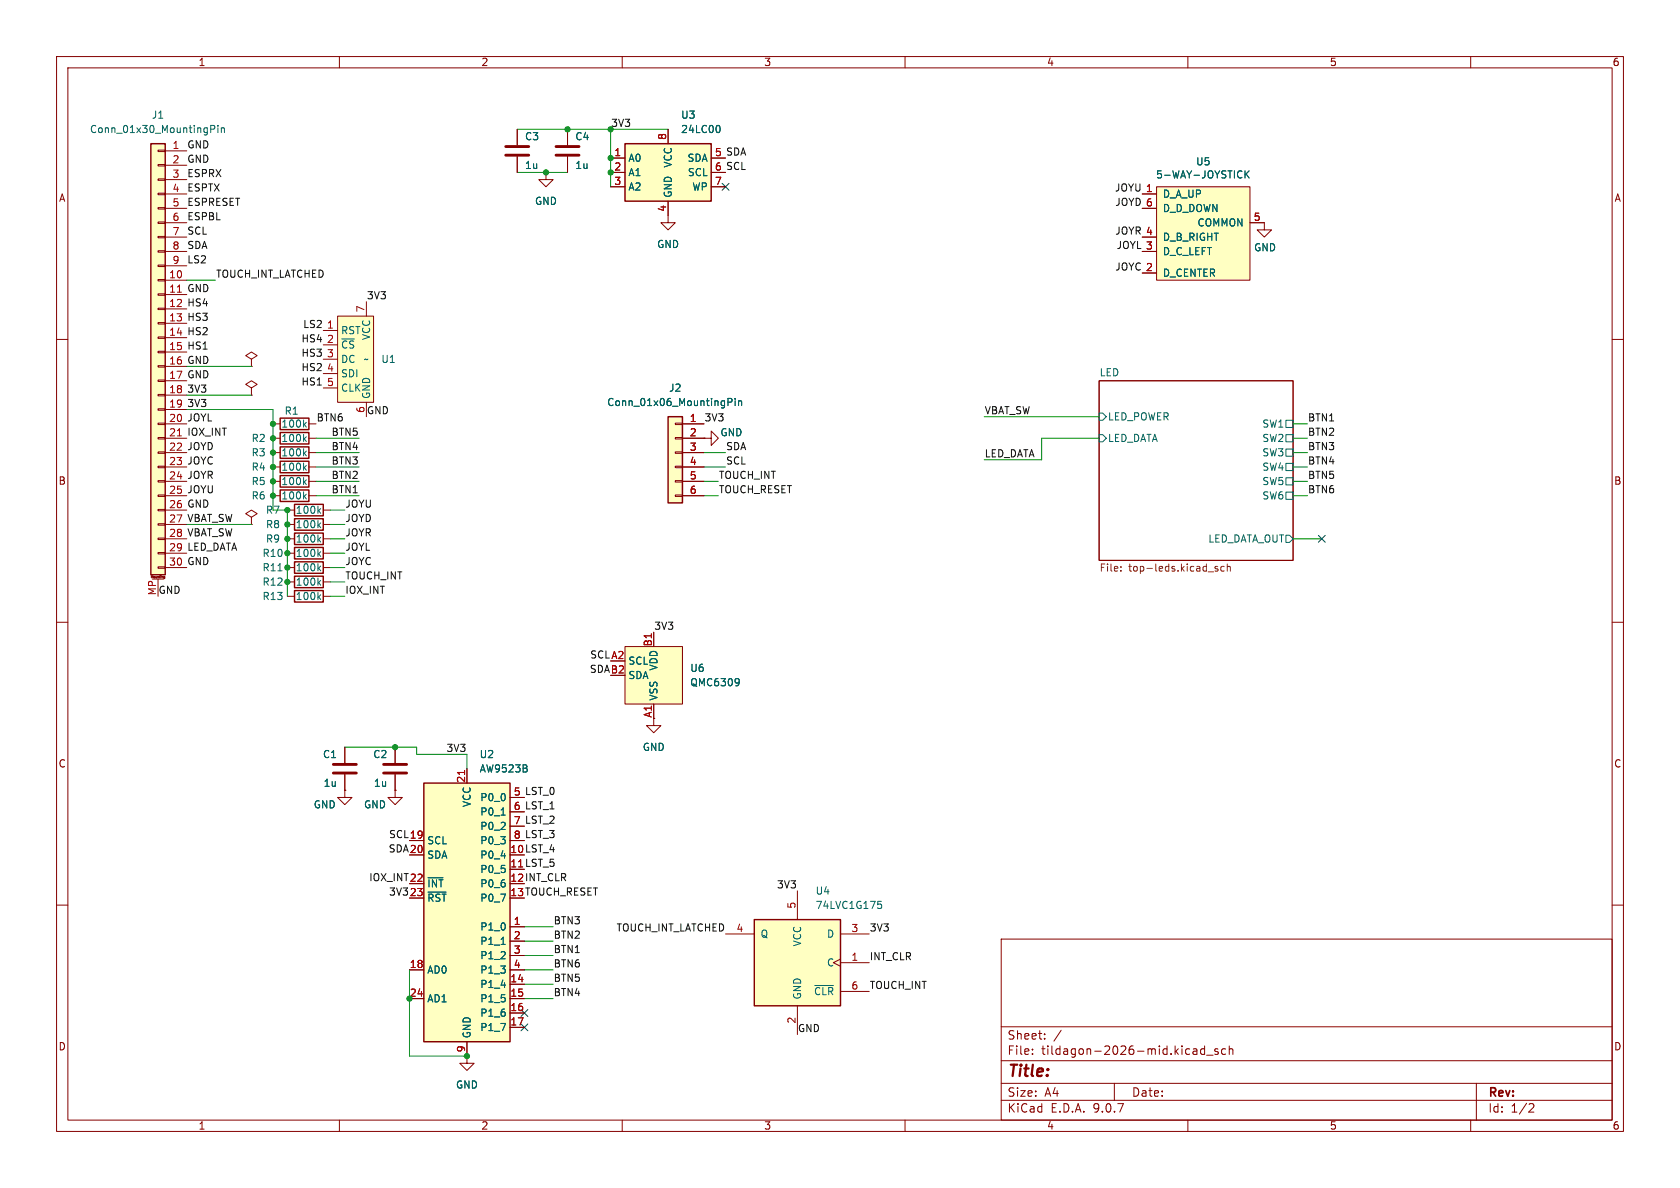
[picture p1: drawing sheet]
<svg xmlns="http://www.w3.org/2000/svg" width="297mm" height="210mm" viewBox="0 0 297 210" stroke-linecap="round" stroke-linejoin="round" font-family="sans-serif">
<g fill="none" stroke="#840000" stroke-width=".18">
<path d="M10 10h277v190h-277zM12 12h273v186h-273zM60 10v2M110 10v2M160 10v2M210 10v2M260 10v2M10 60h2M194.3 67.3h34.3v31.8h-34.3zM285 60h2M50.8 92.7h1.3M57.1 92.7h1.3"/>
<path d="M10 110h2M50.8 105.4h1.3M50.8 100.3h1.3M57.1 105.4h1.3M57.1 100.3h1.3M285 110h2M69.8 139.7v1.3h1.3l-1.3 1.2-1.2-1.2h1.2M69.8 139.7h.1M10 160h2M177 166h108v32h-108zM285 160h2M60 198v2"/>
<path d="M110 198v2M160 198v2M177 194.5h108M177 191.5h108M177 187.5h108M177 181.5h108M182.5 186.3v.1M182.5 185.5v.1M184.7 183.6v.1M184.7 182.8v.1M187.6 182.1l-1.3 2M197 191.5v3"/>
<path d="M210 198v2M211.1 185.4h.3l.2 .2v.8M211.6 186.3l-.5 .1M211.6 185.8h-.5M213 185.5l-.5-.1-.3 .3v.4l.2 .2h.6M213 184.9v1.5M213.3 186.5h1.2M215.3 185.5l-.3-.1-.3 .2 .1 .2 .5 .2v.3h-.6M216.7 185.5l-.5-.1-.2 .3v.4l.1 .2h.6M217.3 185.5l.2-.1 .4 .1 .1 .9M217.3 184.9v1.5M260 198v2"/>
<path d="M261 191.5v6.5M270.5 195.1l.5 .1 .2 .3-1 1.1h1"/>
</g>
<g fill="none" stroke="#006464" stroke-width=".18">
<path d="M194.3 73h.6l.7 .7-.7 .6h-.6zM194.3 76.8h.6l.7 .7-.7 .6h-.6zM227.3 74.3h1.3v1.3h-1.3zM227.3 76.8h1.3v1.3h-1.3zM227.3 79.4h1.3v1.2h-1.3zM56.3 92.8l.4 .5M56.7 92.4l-.5 .5M227.3 84.5h1.3v1.2h-1.3zM227.3 87h1.3v1.3h-1.3zM227.3 81.9h1.3v1.3h-1.3zM227.3 94.6h.7l.6 .7-.6 .6h-.7zM49.1 100.9h.8"/>
<path d="M56.3 105.5l.4 .5M56.3 100.4l.4 .5M56.7 105.1l-.5 .5M56.7 100.1l-.5 .4"/>
</g>
<path d="M217 99.7v1.3M198.2 100.8v.2M198.2 100.2v.1M215.3 100.2l-.3-.1-.2 .2 .1 .2 .4 .1v.3h-.5M216.4 100.2l-.3-.1-.3 .3 .1 .5h.5M217 100.2l.1-.1 .4 .1v.8" fill="none" stroke="#725600" stroke-width=".18"/>
<path d="M52.1 91.7h5v2h-5zM52.1 99.3h5v2h-5zM52.1 104.4h5v2h-5z" fill="none" stroke="#840000" stroke-width=".25"/>
<path d="M74.9 138.4h15.3v45.8h-15.3z" fill="#ffffc2"/>
<path d="M49.5 73.9h5.1v2h-5.1zM52.1 94.2h5v2.1h-5zM52.1 89.2h5v2h-5zM74.9 138.4h15.3v45.8h-15.3z" fill="none" stroke="#840000" stroke-width=".25"/>
<g fill="none" stroke="#840000" stroke-width=".18">
<path d="M118.1 38.1v1.3h1.3l-1.3 1.2-1.3-1.2h1.3M48.3 74.9h1.2M54.6 74.9h1.3M50.8 95.3h1.3M50.8 90.2h1.3M57.1 95.3h1.3M57.1 90.2h1.3M61 139.7v1.3h1.2l-1.2 1.2-1.3-1.2h1.3M61 139.7h.1M61 132.1v2.8M61 136.9v2.8M69.8 132.1v2.8"/>
<path d="M69.8 136.9v2.8M82.5 135.9v2.5M72.4 148.6h2.5M72.4 151.1h2.5M72.4 156.2h2.5M72.4 158.8h2.5M90.2 148.6h2.5M90.2 141h2.5M90.2 143.5h2.5M90.2 146.1h2.5M72.4 171.5h2.5M72.4 176.5h2.5"/>
<path d="M90.2 171.5h2.5M90.2 176.5h2.5M90.2 163.8h2.5M90.2 166.4h2.5M90.2 168.9h2.5M90.2 174h2.5M90.2 179.1h2.5M82.5 184.2v2.5M90.2 181.6h2.5"/>
</g>
<path d="M53.8 75l.4 .5M54.2 74.7l-.5 .4M56.3 95.3l.4 .5M56.3 90.3l.4 .4M56.7 95l-.5 .5M56.7 89.9l-.5 .5M75.7 155.2h2.6M75.7 157.7h3.2M88.6 144.1h.7M88.6 166.9h.7" fill="none" stroke="#006464" stroke-width=".18"/>
<path d="M82.1 136.2v.7" fill="none" stroke="#a90000" stroke-width=".18"/>
<path d="M58.9 135.1h4.1M58.9 136.7h4.1M67.8 135.1h4.1M67.8 136.7h4.1" fill="none" stroke="#840000" stroke-width=".51"/>
<path d="M26.7 25.4h2.5v76.2h-2.5z" fill="#ffffc2"/>
<path d="M26.7 25.4h2.5v76.2h-2.5z" fill="none" stroke="#840000" stroke-width=".25"/>
<g fill="none" stroke="#840000" stroke-width=".18">
<path d="M27.9 26.5h1.3v.3h-1.3zM27.9 29.1h1.3v.2h-1.3zM27.9 31.6h1.3v.3h-1.3zM27.9 34.2h1.3v.2h-1.3zM27.9 36.7h1.3v.3h-1.3zM27.9 39.2h1.3v.3h-1.3zM29.2 26.7h3.8M29.2 29.2h3.8M29.2 31.8h3.8M29.2 34.3h3.8M29.2 36.8h3.8M29.2 39.4h3.8"/>
<path d="M27.9 41.8h1.3v.2h-1.3zM27.9 44.3h1.3v.3h-1.3zM27.9 46.9h1.3v.2h-1.3zM27.9 49.4h1.3v.3h-1.3zM27.9 51.9h1.3v.3h-1.3zM27.9 54.5h1.3v.2h-1.3zM27.9 57h1.3v.3h-1.3zM27.9 59.6h1.3v.2h-1.3zM29.2 41.9h3.8M29.2 44.5h3.8M29.2 47h3.8M29.2 49.5h3.8"/>
<path d="M29.2 52.1h3.8M29.2 54.6h3.8M29.2 57.2h3.8M29.2 59.7h3.8M27.9 62.1h1.3v.3h-1.3zM27.9 64.6h1.3v.3h-1.3zM27.9 67.2h1.3v.2h-1.3zM27.9 69.7h1.3v.3h-1.3zM27.9 72.3h1.3v.2h-1.3zM27.9 74.8h1.3v.3h-1.3zM27.9 77.3h1.3v.3h-1.3zM27.9 79.9h1.3v.2h-1.3z"/>
<path d="M29.2 62.2h3.8M29.2 64.8h3.8M29.2 67.3h3.8M29.2 69.9h3.8M29.2 72.4h3.8M29.2 74.9h3.8M29.2 77.5h3.8M27.9 82.4h1.3v.3h-1.3zM27.9 85h1.3v.2h-1.3zM27.9 87.5h1.3v.3h-1.3zM27.9 90h1.3v.3h-1.3zM27.9 92.6h1.3v.2h-1.3z"/>
<path d="M27.9 95.1h1.3v.3h-1.3zM27.9 97.7h1.3v.2h-1.3zM29.2 80h3.8M29.2 82.6h3.8M29.2 85.1h3.8M29.2 87.6h3.8M29.2 90.2h3.8M29.2 92.7h3.8M29.2 95.3h3.8M29.2 97.8h3.8M26.8 102.1v-.3l.1 .2 .1-.2v.3M26.9 102.4h2.1"/>
<path d="M27.9 100.2h1.3v.3h-1.3zM27.9 102.4v3M28.2 101.8v.3M28.4 101.8h.1M28.5 101.8h-.1M28.9 102.1h.1M29 102.1h.1M29.1 101.9v.3l-.1 .1M29.1 101.9h-.1l-.1 .2M29.2 100.3h3.8"/>
</g>
<path d="M31.4 51.7h.7M31.4 77.1h.7" fill="none" stroke="#a90000" stroke-width=".18"/>
<path d="M37.3 22.8h.6l.1-.2-.1-.3-.6-.1v1.2M38.5 22.2v.1M38.5 22.6v.8M39.1 22.6v.8M39.1 22.7l.2-.1 .3 .1 .1 .7" fill="none" stroke="#006464" stroke-width=".18"/>
<path d="M133.3 162.6h15.3v15.2h-15.3z" fill="#ffffc2"/>
<path d="M133.3 162.6h15.3v15.2h-15.3z" fill="none" stroke="#840000" stroke-width=".25"/>
<path d="M141 157.5v5.1M128.3 165.1h5M141 177.8v5.1M148.6 169.5l-1.3 .7 1.3 .6M148.6 165.1h5.1M148.6 170.2h5.1M148.6 175.3h5.1" fill="none" stroke="#840000" stroke-width=".18"/>
<path d="M155.2 159.3h.6M155.3 159.8h.3l.3 .3-.1 .4-.5 .1M144 174.2h3.3" fill="none" stroke="#006464" stroke-width=".18"/>
<path d="M59.7 55.9h6.3v15.2h-6.3z" fill="#ffffc2"/>
<path d="M57.1 58.4h2.6M59.7 55.9h6.3v15.2h-6.3zM64.8 53.3v2.6M57.1 61h2.6M57.1 63.5h2.6M57.1 66h2.6M57.1 68.6h2.6M64.8 71.1v2.6" fill="none" stroke="#840000" stroke-width=".18"/>
<path d="M110.5 114.3h10.1v10.2h-10.1z" fill="#ffffc2"/>
<path d="M44.4 91.4l1.1-.6-1.1-.6-1 .6 1 .6v1.3M44.4 92.7h.1M110.5 114.3h10.1v10.2h-10.1zM115.6 111.8v2.5M115.6 124.5v3.8h1.2l-1.2 1.2-1.3-1.2h1.3" fill="none" stroke="#840000" stroke-width=".18"/>
<path d="M130.4 120l.2 .1a1.07 1.07 0 0 1-.1 1M130.7 120.5l-.3 .2" fill="none" stroke="#006464" stroke-width=".18"/>
<path d="M204.5 33h16.5v16.5h-16.5z" fill="#ffffc2"/>
<g fill="none" stroke="#840000" stroke-width=".18">
<path d="M91.4 22.9v2.8M91.4 27.7v2.8M96.5 30.5v1.3h1.3l-1.3 1.2-1.3-1.2h1.3M201.9 34.3h2.6M201.9 36.8h2.6M204.5 33h16.5v16.5h-16.5zM221 39.4h2.5v1.2h1.3l-1.3 1.3-1.3-1.3h1.3M201.9 41.9h2.6M201.9 44.5h2.6M201.9 48.3h2.6M44.4 68.6l1.1-.7-1.1-.6-1 .6 1 .7v1.3M44.4 69.9h.1"/>
<path d="M44.4 63.5l1.1-.6-1.1-.7-1 .7 1 .6v1.3M44.4 64.8h.1M124.5 77.5h1.2v-1.3l1.3 1.3-1.3 1.2v-1.2M124.5 77.5h.1M50.8 102.9h1.3M57.1 102.9h1.3M82.5 186.7v1.3h1.3l-1.3 1.2-1.2-1.2h1.2M82.5 186.7h.1"/>
</g>
<path d="M220.1 30.2v1.3M220.3 30.7l.5 .8M220.8 30.2l-.7 .7M56.3 103l.4 .4M56.7 102.6l-.5 .5" fill="none" stroke="#006464" stroke-width=".18"/>
<path d="M52.1 101.9h5v2h-5z" fill="none" stroke="#840000" stroke-width=".25"/>
<path d="M89.4 25.9h4.1M89.4 27.4h4.1" fill="none" stroke="#840000" stroke-width=".51"/>
<path d="M110.5 25.4h15.2v10.2h-15.2z" fill="#ffffc2"/>
<path d="M110.5 25.4h15.2v10.2h-15.2zM49.5 76.5h5.1v2h-5.1zM49.5 79h5.1v2h-5.1zM49.5 86.6h5.1v2h-5.1zM49.5 84.1h5.1v2h-5.1zM52.1 96.8h5v2h-5z" fill="none" stroke="#840000" stroke-width=".25"/>
<g fill="none" stroke="#840000" stroke-width=".18">
<path d="M100.3 22.9v2.8M100.3 27.7v2.8M107.9 27.9h2.6M107.9 30.5h2.6M107.9 33h2.6M118.1 22.9v2.5M118.1 35.6v2.5M125.7 27.9h2.6M125.7 30.5h2.6M125.7 33h2.6M48.3 77.5h1.2M54.6 77.5h1.3"/>
<path d="M48.3 87.6h1.2M48.3 80h1.2M48.3 85.1h1.2M50.8 97.8h1.3M54.6 87.6h1.3M54.6 80h1.3M54.6 85.1h1.3M57.1 97.8h1.3"/>
</g>
<path d="M127 22.2a.79 .79 0 0 1 0 1.2M53.8 77.6l.4 .4M54.2 77.2l-.5 .5M54.2 79.7l-.5 .5M53.8 87.7l.4 .5M53.8 80.1l.4 .5M53.8 85.2l.4 .5M54.2 87.4l-.5 .4M54.2 84.8l-.5 .5M56.3 97.9l.4 .5M56.7 97.5l-.5 .5" fill="none" stroke="#006464" stroke-width=".18"/>
<path d="M98.3 25.9h4.1M98.3 27.4h4.1" fill="none" stroke="#840000" stroke-width=".51"/>
<path d="M118.1 73.7h2.5v15.2h-2.5z" fill="#ffffc2"/>
<path d="M118.1 73.7h2.5v15.2h-2.5zM49.5 81.5h5.1v2.1h-5.1z" fill="none" stroke="#840000" stroke-width=".25"/>
<g fill="none" stroke="#840000" stroke-width=".18">
<path d="M91.4 22.9v2.8M91.4 27.7v2.8M100.3 22.9v2.8M100.3 27.7v2.8M107.9 27.9h2.6M107.9 30.5h2.6M107.9 33h2.6M118.1 22.9v2.5M118.1 35.6v2.5M125.7 27.9h2.6M125.7 30.5h2.6M125.7 33h2.6"/>
<path d="M201.9 34.3h2.6M201.9 36.8h2.6M221 39.4h2.5M201.9 41.9h2.6M201.9 44.5h2.6M201.9 48.3h2.6M119.4 74.8h1.2v.3h-1.2zM119.4 77.3h1.2v.3h-1.2zM119.4 79.9h1.2v.2h-1.2zM120.6 74.9h3.9M120.6 77.5h3.9M124.5 77.5h.1"/>
<path d="M48.3 82.6h1.2M54.6 82.6h1.3M119.4 82.4h1.2v.3h-1.2zM119.4 85h1.2v.2h-1.2zM119.4 87.5h1.2v.3h-1.2zM120.6 80h3.9M120.6 82.6h3.9M120.6 85.1h3.9M120.6 87.6h3.9M115.6 111.8v2.5M61 139.7h.1M61 132.1v2.8"/>
<path d="M61 136.9v2.8M69.8 139.7h.1M69.8 132.1v2.8M69.8 136.9v2.8M82.5 135.9v2.5M115.6 124.5v2.5M72.4 148.6h2.5M72.4 151.1h2.5M72.4 156.2h2.5M72.4 158.8h2.5M90.2 148.6h2.5M90.2 141h2.5"/>
<path d="M90.2 143.5h2.5M90.2 146.1h2.5M72.4 171.5h2.5M72.4 176.5h2.5M90.2 171.5h2.5M90.2 176.5h2.5M90.2 163.8h2.5M90.2 166.4h2.5M90.2 168.9h2.5M90.2 174h2.5M90.2 179.1h2.5M82.5 186.7h.1"/>
<path d="M82.5 184.2v2.5M90.2 181.6h2.5"/>
</g>
<g fill="none" stroke="#006464" stroke-width=".18">
<path d="M127 22.2a.79 .79 0 0 1 0 1.2M220.1 30.2v1.3M220.3 30.7l.5 .8M220.8 30.2l-.7 .7M128.7 71.1l.6-.1 .1-.1v-.3l-.7-.2v1.3M130 70.4v.2M130 70.9v.8M130.6 70.9v.8M130.6 71l.1-.1h.4v.8M53.8 82.6l.4 .5M54.2 82.3l-.5 .5M130.4 120l.2 .1a1.07 1.07 0 0 1-.1 1"/>
<path d="M130.7 120.5l-.3 .2M75.7 155.2h2.6M75.7 157.7h3.2M88.6 144.1h.7M88.6 166.9h.7"/>
</g>
<g fill="none" stroke="#009600" stroke-width=".18">
<path d="M91.4 30.5h8.9M91.4 22.9h26.7M107.9 22.9v10.1M33 49.5h5.1M33 72.4h15.3v17.8h2.5v15.2M33 64.8h11.4M33 69.9h11.4M55.9 77.5h7.6M174 73.7h20.3M194.3 77.5h-10.2v3.8h-10.1M228.6 77.5h2.5M228.6 74.9h2.5"/>
<path d="M33 92.7h11.4M55.9 80h7.6M55.9 87.6h7.6M55.9 85.1h7.6M55.9 82.6h7.6M58.4 90.2h2.6M58.4 97.8h2.6M58.4 92.7h2.6M58.4 95.3h2.6M124.5 80h3.8M124.5 87.6h2.5M124.5 85.1h2.5"/>
<path d="M124.5 82.6h3.8M228.6 95.3h5.1M228.6 80h2.5M228.6 87.6h2.5M228.6 85.1h2.5M228.6 82.6h2.5M58.4 105.4h2.6M58.4 102.9h2.6M58.4 100.3h2.6M61 132.1h12.7v1.3h8.8v2.5M72.4 171.5v15.2h10.1M92.7 171.5h5.1"/>
<path d="M92.7 174h5.1M92.7 163.8h5.1M92.7 168.9h5.1M92.7 166.4h5.1M92.7 176.5h5.1"/>
</g>
<path d="M127.7 32.4l1.2 1.2M128.9 32.4l-1.2 1.2M233.1 94.6l1.2 1.3M234.3 94.6l-1.2 1.3M92.1 178.5l1.2 1.2M93.3 178.5l-1.2 1.2M92.1 181l1.2 1.2M93.3 181l-1.2 1.2" fill="none" stroke="#000084" stroke-width=".18"/>
<path d="M82.1 136.2v.7" fill="none" stroke="#a90000" stroke-width=".18"/>
<g fill="#009600" stroke="#009600" stroke-width=".18">
<circle cx="72.4" cy="176.5" r=".46"/>
<circle cx="50.8" cy="100.3" r=".46"/>
<circle cx="50.8" cy="97.8" r=".46"/>
<circle cx="50.8" cy="102.9" r=".46"/>
<circle cx="69.8" cy="132.1" r=".46"/>
<circle cx="82.5" cy="186.7" r=".46"/>
<circle cx="48.3" cy="77.5" r=".46"/>
<circle cx="48.3" cy="74.9" r=".46"/>
<circle cx="48.3" cy="80" r=".46"/>
<circle cx="48.3" cy="82.6" r=".46"/>
<circle cx="50.8" cy="92.7" r=".46"/>
<circle cx="50.8" cy="95.3" r=".46"/>
<circle cx="50.8" cy="90.2" r=".46"/>
<circle cx="48.3" cy="85.1" r=".46"/>
<circle cx="48.3" cy="87.6" r=".46"/>
<circle cx="107.9" cy="22.9" r=".46"/>
<circle cx="100.3" cy="22.9" r=".46"/>
<circle cx="107.9" cy="27.9" r=".46"/>
<circle cx="107.9" cy="30.5" r=".46"/>
<circle cx="96.5" cy="30.5" r=".46"/>
</g>
<text font-size="2.8" fill="#840000" x="178" y="190.9">Title:</text>
<g font-size="2.1" fill="#840000">
<text x="178" y="184">Sheet:</text>
<text x="178" y="186.7">File:</text>
<text x="184.1" y="186.7">tildagon-2026-mid.kicad_sch</text>
<text x="178" y="196.9">KiCad</text>
<text x="178" y="194.1">Size:</text>
<text x="184.7" y="194.1">A4</text>
<text x="185.7" y="196.9">E.D.A.</text>
<text x="193.3" y="196.9">9.0.7</text>
<text x="200" y="194.1">Date:</text>
<text x="263" y="194.3">Rev:</text>
<text x="263" y="196.9">Id:</text>
<text x="267.1" y="196.9">1/2</text>
</g>
<g font-size="1.8" fill="#840000">
<text x="35" y="11.9">1</text>
<text x="85" y="11.9">2</text>
<text x="135" y="11.9">3</text>
<text x="185" y="11.9">4</text>
<text x="235" y="11.9">5</text>
<text x="285" y="11.9">6</text>
<text x="10.3" y="35.9">A</text>
<text x="285.3" y="35.9">A</text>
<text x="10.3" y="85.9">B</text>
<text x="285.3" y="85.9">B</text>
<text x="10.3" y="135.9">C</text>
<text x="285.3" y="135.9">C</text>
<text x="90.1" y="150.9">10 LST_4</text>
<text x="90.1" y="156">12 INT_CLR</text>
<text x="90.1" y="158.5">13 TOUCH_RESET</text>
<text x="10.3" y="185.9">D</text>
<text x="285.3" y="185.9">D</text>
<text x="35" y="199.9">1</text>
<text x="85" y="199.9">2</text>
<text x="135" y="199.9">3</text>
<text x="185" y="199.9">4</text>
<text x="235" y="199.9">5</text>
<text x="285" y="199.9">6</text>
</g>
<g font-size="1.8" fill="#006464">
<text x="15.8" y="23.7">Conn_01x30_MountingPin</text>
<text x="26.7" y="21.2">J1</text>
<text x="120.3" y="23.7">24LC00</text>
<text x="120.3" y="21.2">U3</text>
<text x="92.7" y="25">C3</text>
<text x="101.6" y="25">C4</text>
<text x="111" y="28.8">A0</text>
<text x="119" y="29.7" transform="rotate(-90 119 29.7)">VCC</text>
<text x="121.5" y="28.8">SDA</text>
<text x="211.4" y="29.4">U5</text>
<text x="92.7" y="30.1">1u</text>
<text x="101.6" y="30.1">1u</text>
<text x="111" y="31.3">A1</text>
<text x="111" y="33.9">A2</text>
<text x="119" y="35.1" transform="rotate(-90 119 35.1)">GND</text>
<text x="121.5" y="31.3">SCL</text>
<text x="122.3" y="33.9">WP</text>
<text x="204.3" y="31.8">5-WAY-JOYSTICK</text>
<text x="205.5" y="35.2">D_A_UP</text>
<text x="94.5" y="36.4">GND</text>
<text x="205.5" y="37.7">D_D_DOWN</text>
<text x="211.6" y="40.2">COMMON</text>
<text x="116.1" y="44">GND</text>
<text x="205.5" y="42.8">D_B_RIGHT</text>
<text x="205.5" y="45.3">D_C_LEFT</text>
<text x="221.6" y="44.6">GND</text>
<text x="205.5" y="49.1">D_CENTER</text>
<text x="60.2" y="59.3">RST</text>
<text x="60.2" y="61.8">~{CS}</text>
<text x="60.2" y="64.4">DC</text>
<text x="64.2" y="64.4">~</text>
<text x="65.6" y="60.2" transform="rotate(-90 65.6 60.2)">VCC</text>
<text x="67.3" y="64.4">U1</text>
<text x="60.2" y="66.9">SDI</text>
<text x="60.2" y="69.4">CLK</text>
<text x="65.6" y="70.6" transform="rotate(-90 65.6 70.6)">GND</text>
<text x="107.2" y="72">Conn_01x06_MountingPin</text>
<text x="118.2" y="69.4">J2</text>
<text x="194.3" y="66.6">LED</text>
<text x="49.6" y="75.8">100k</text>
<text x="50.2" y="73.5">R1</text>
<text x="127.3" y="77.3">GND</text>
<text x="195.8" y="74.5">LED_POWER</text>
<text x="223.1" y="75.8">SW1</text>
<text x="44.4" y="78.3">R2</text>
<text x="44.4" y="80.9">R3</text>
<text x="44.4" y="83.4">R4</text>
<text x="49.6" y="78.3">100k</text>
<text x="49.6" y="80.9">100k</text>
<text x="49.6" y="83.4">100k</text>
<text x="195.8" y="78.3">LED_DATA</text>
<text x="223.1" y="78.3">SW2</text>
<text x="223.1" y="80.9">SW3</text>
<text x="223.1" y="83.4">SW4</text>
<text x="44.4" y="88.5">R6</text>
<text x="44.4" y="86">R5</text>
<text x="49.6" y="88.5">100k</text>
<text x="49.6" y="86">100k</text>
<text x="223.1" y="86">SW5</text>
<text x="223.1" y="88.5">SW6</text>
<text x="46.9" y="93.6">R8</text>
<text x="46.9" y="91">R7</text>
<text x="52.2" y="93.6">100k</text>
<text x="52.2" y="91">100k</text>
<text x="46.3" y="101.2">R11</text>
<text x="46.3" y="98.7">R10</text>
<text x="46.9" y="96.1">R9</text>
<text x="52.2" y="101.2">100k</text>
<text x="52.2" y="96.1">100k</text>
<text x="52.2" y="98.7">100k</text>
<text x="213.5" y="96.1">LED_DATA_OUT</text>
<text x="46.3" y="106.3">R13</text>
<text x="46.3" y="103.7">R12</text>
<text x="52.2" y="106.3">100k</text>
<text x="52.2" y="103.7">100k</text>
<text x="111" y="117.7">SCL</text>
<text x="116.4" y="118.6" transform="rotate(-90 116.4 118.6)">VDD</text>
<text x="121.9" y="119">U6</text>
<text x="111" y="120.2">SDA</text>
<text x="116.4" y="124" transform="rotate(-90 116.4 124)">VSS</text>
<text x="121.9" y="121.5">QMC6309</text>
<text x="57" y="134.2">C1</text>
<text x="65.9" y="134.2">C2</text>
<text x="84.7" y="134.2">U2</text>
<text x="84.7" y="136.8">AW9523B</text>
<text x="113.5" y="132.9">GND</text>
<text x="55.4" y="143.1">GND</text>
<text x="57.1" y="139.3">1u</text>
<text x="64.3" y="143.1">GND</text>
<text x="66" y="139.3">1u</text>
<text x="83.4" y="142.8" transform="rotate(-90 83.4 142.8)">VCC</text>
<text x="84.8" y="141.8">P0_0</text>
<text x="75.4" y="149.5">SCL</text>
<text x="84.8" y="144.4">P0_1</text>
<text x="84.8" y="146.9">P0_2</text>
<text x="84.8" y="149.5">P0_3</text>
<text x="75.4" y="152">SDA</text>
<text x="84.8" y="152">P0_4</text>
<text x="84.8" y="154.5">P0_5</text>
<text x="75.4" y="157.1">~{INT}</text>
<text x="75.4" y="159.6">~{RST}</text>
<text x="84.8" y="157.1">P0_6</text>
<text x="84.8" y="159.6">P0_7</text>
<text x="144.1" y="160.9">74LVC1G175</text>
<text x="144.1" y="158.3">U4</text>
<text x="84.8" y="164.7">P1_0</text>
<text x="84.8" y="167.2">P1_1</text>
<text x="134.4" y="166">Q</text>
<text x="141.8" y="167.4" transform="rotate(-90 141.8 167.4)">VCC</text>
<text x="146.1" y="166">D</text>
<text x="75.4" y="172.3">AD0</text>
<text x="84.8" y="169.8">P1_2</text>
<text x="84.8" y="172.3">P1_3</text>
<text x="146.1" y="171">C</text>
<text x="75.4" y="177.4">AD1</text>
<text x="84.8" y="174.9">P1_4</text>
<text x="84.8" y="177.4">P1_5</text>
<text x="84.8" y="179.9">P1_6</text>
<text x="141.8" y="176.8" transform="rotate(-90 141.8 176.8)">GND</text>
<text x="143.8" y="176.1">~{CLR}</text>
<text x="83.4" y="183.6" transform="rotate(-90 83.4 183.6)">GND</text>
<text x="84.8" y="182.5">P1_7</text>
<text x="80.5" y="192.6">GND</text>
</g>
<g font-size="1.8" fill="#0f0f0f">
<text x="107.9" y="22.5">3V3</text>
<text x="33" y="28.9">GND</text>
<text x="33" y="26.3">GND</text>
<text x="126.3" y="27.7">5 SDA</text>
<text x="33" y="31.4">ESPRX</text>
<text x="33" y="33.9">ESPTX</text>
<text x="126.3" y="30.2">6 SCL</text>
<text x="197" y="33.9">JOYU 1</text>
<text x="33" y="36.5">ESPRESET</text>
<text x="33" y="39">ESPBL</text>
<text x="33" y="41.6">SCL</text>
<text x="197.1" y="41.6">JOYR 4</text>
<text x="197.1" y="36.5">JOYD 6</text>
<text x="33" y="44.1">SDA</text>
<text x="33" y="46.6">LS2</text>
<text x="197.1" y="47.9">JOYC 2</text>
<text x="197.3" y="44.1">JOYL 3</text>
<text x="33" y="51.7">GND</text>
<text x="38.1" y="49.2">TOUCH_INT_LATCHED</text>
<text x="64.8" y="53">3V3</text>
<text x="33" y="54.3">HS4</text>
<text x="33" y="56.8">HS3</text>
<text x="33" y="59.3">HS2</text>
<text x="53.5" y="58.1">LS2</text>
<text x="33" y="61.9">HS1</text>
<text x="33" y="64.4">GND</text>
<text x="53.2" y="65.7">HS2</text>
<text x="53.2" y="63.2">HS3</text>
<text x="53.2" y="60.6">HS4</text>
<text x="33" y="69.5">3V3</text>
<text x="33" y="67">GND</text>
<text x="53.2" y="68.2">HS1</text>
<text x="33" y="77.1">IOX_INT</text>
<text x="33" y="74.6">JOYL</text>
<text x="33" y="72">3V3</text>
<text x="55.9" y="74.6">BTN6</text>
<text x="58.5" y="77.1">BTN5</text>
<text x="64.5" y="73.1" transform="rotate(-90 64.5 73.1)">6</text>
<text x="64.8" y="73.3">GND</text>
<text x="124.5" y="74.6">3V3</text>
<text x="174" y="73.3">VBAT_SW</text>
<text x="231.1" y="74.6">BTN1</text>
<text x="231.1" y="77.1">BTN2</text>
<text x="33" y="82.2">JOYC</text>
<text x="33" y="79.7">JOYD</text>
<text x="58.5" y="79.7">BTN4</text>
<text x="58.5" y="82.2">BTN3</text>
<text x="128.3" y="82.2">SCL</text>
<text x="128.3" y="79.7">SDA</text>
<text x="174" y="80.9">LED_DATA</text>
<text x="231.1" y="82.2">BTN4</text>
<text x="231.1" y="79.7">BTN3</text>
<text x="33" y="87.3">JOYU</text>
<text x="33" y="84.7">JOYR</text>
<text x="33" y="89.8">GND</text>
<text x="58.5" y="84.7">BTN2</text>
<text x="58.5" y="87.3">BTN1</text>
<text x="61" y="89.8">JOYU</text>
<text x="127" y="87.3">TOUCH_RESET</text>
<text x="127" y="84.7">TOUCH_INT</text>
<text x="231.1" y="87.3">BTN6</text>
<text x="231.1" y="84.7">BTN5</text>
<text x="33" y="94.9">VBAT_SW</text>
<text x="33" y="92.4">VBAT_SW</text>
<text x="61" y="92.4">JOYD</text>
<text x="61" y="94.9">JOYR</text>
<text x="33" y="100">GND</text>
<text x="33" y="97.4">LED_DATA</text>
<text x="61" y="97.4">JOYL</text>
<text x="61" y="100">JOYC</text>
<text x="27.7" y="105.3" transform="rotate(-90 27.7 105.3)">MP</text>
<text x="27.9" y="105.1">GND</text>
<text x="61" y="102.5">TOUCH_INT</text>
<text x="61" y="105.1">IOX_INT</text>
<text x="115.6" y="111.4">3V3</text>
<text x="104.2" y="119">SDAB2</text>
<text x="104.2" y="116.5">SCLA2</text>
<text x="78.8" y="133">3V3</text>
<text x="90.7" y="140.7">5 LST_0</text>
<text x="90.7" y="143.3">6 LST_1</text>
<text x="68.7" y="148.2">SCL19</text>
<text x="90.7" y="145.8">7 LST_2</text>
<text x="90.7" y="148.3">8 LST_3</text>
<text x="65.2" y="155.9">IOX_INT22</text>
<text x="68.6" y="150.8">SDA20</text>
<text x="68.7" y="158.4">3V3</text>
<text x="137.3" y="157.1">3V3</text>
<text x="97.8" y="163.5">BTN3</text>
<text x="97.8" y="166">BTN2</text>
<text x="108.9" y="164.8">TOUCH_INT_LATCHED</text>
<text x="153.7" y="164.8">3V3</text>
<text x="97.8" y="168.6">BTN1</text>
<text x="97.8" y="173.6">BTN5</text>
<text x="97.8" y="171.1">BTN6</text>
<text x="153.7" y="169.8">INT_CLR</text>
<text x="97.8" y="176.2">BTN4</text>
<text x="153.7" y="174.9">TOUCH_INT</text>
<text x="141" y="182.5">GND</text>
</g>
<g font-size="1.8" fill="#a90000">
<text x="30.4" y="26.4">1</text>
<text x="30.4" y="29">2</text>
<text x="108.5" y="27.7">1</text>
<text x="117.9" y="24.8" transform="rotate(-90 117.9 24.8)">8</text>
<text x="126.3" y="27.7">5</text>
<text x="30.4" y="31.5">3</text>
<text x="30.4" y="34">4</text>
<text x="108.5" y="30.2">2</text>
<text x="108.5" y="32.8">3</text>
<text x="126.3" y="32.8">7</text>
<text x="126.3" y="30.2">6</text>
<text x="202.5" y="34">1</text>
<text x="30.4" y="36.6">5</text>
<text x="30.4" y="39.1">6</text>
<text x="30.4" y="41.7">7</text>
<text x="117.9" y="37.5" transform="rotate(-90 117.9 37.5)">4</text>
<text x="202.5" y="36.6">6</text>
<text x="202.5" y="41.7">4</text>
<text x="221.5" y="39.1">5</text>
<text x="30.4" y="44.2">8</text>
<text x="30.4" y="46.7">9</text>
<text x="202.5" y="44.2">3</text>
<text x="29.8" y="49.3">10</text>
<text x="29.8" y="51.8">11</text>
<text x="202.5" y="48">2</text>
<text x="29.8" y="54.4">12</text>
<text x="29.8" y="56.9">13</text>
<text x="29.8" y="59.4">14</text>
<text x="57.7" y="58.2">1</text>
<text x="64.5" y="55.3" transform="rotate(-90 64.5 55.3)">7</text>
<text x="29.8" y="62">15</text>
<text x="29.8" y="64.5">16</text>
<text x="57.7" y="60.7">2</text>
<text x="57.7" y="63.2">3</text>
<text x="57.7" y="65.8">4</text>
<text x="29.8" y="67.1">17</text>
<text x="29.8" y="69.6">18</text>
<text x="57.7" y="68.3">5</text>
<text x="29.8" y="72.1">19</text>
<text x="29.8" y="74.7">20</text>
<text x="29.8" y="77.2">21</text>
<text x="121.8" y="74.7">1</text>
<text x="121.8" y="77.2">2</text>
<text x="29.8" y="79.8">22</text>
<text x="29.8" y="82.3">23</text>
<text x="121.8" y="79.8">3</text>
<text x="121.8" y="82.3">4</text>
<text x="29.8" y="84.8">24</text>
<text x="29.8" y="87.4">25</text>
<text x="29.8" y="89.9">26</text>
<text x="121.8" y="84.8">5</text>
<text x="121.8" y="87.4">6</text>
<text x="29.8" y="92.5">27</text>
<text x="29.8" y="95">28</text>
<text x="29.8" y="97.5">29</text>
<text x="29.8" y="100.1">30</text>
<text x="107.9" y="119.1">B2</text>
<text x="108" y="116.6">A2</text>
<text x="115.3" y="114.4" transform="rotate(-90 115.3 114.4)">B1</text>
<text x="115.3" y="127" transform="rotate(-90 115.3 127)">A1</text>
<text x="82.3" y="138.5" transform="rotate(-90 82.3 138.5)">21</text>
<text x="90.7" y="140.7">5</text>
<text x="90.7" y="143.3">6</text>
<text x="72.3" y="148.3">19</text>
<text x="90.7" y="145.8">7</text>
<text x="90.7" y="148.3">8</text>
<text x="72.3" y="150.9">20</text>
<text x="72.3" y="156">22</text>
<text x="90.1" y="153.4">11 LST_5</text>
<text x="90.1" y="150.9">10</text>
<text x="90.1" y="153.4">11</text>
<text x="90.1" y="156">12</text>
<text x="72.3" y="158.5">23</text>
<text x="90.1" y="158.5">13</text>
<text x="140.7" y="160.7" transform="rotate(-90 140.7 160.7)">5</text>
<text x="90.7" y="163.6">1</text>
<text x="90.7" y="166.1">2</text>
<text x="130.1" y="164.8">4</text>
<text x="150.4" y="164.8">3</text>
<text x="72.3" y="171.2">18</text>
<text x="90.1" y="173.7">14</text>
<text x="90.7" y="168.7">3</text>
<text x="90.7" y="171.2">4</text>
<text x="150.4" y="169.9">1</text>
<text x="72.3" y="176.3">24</text>
<text x="90.1" y="176.3">15</text>
<text x="90.1" y="178.8">16</text>
<text x="150.4" y="175">6</text>
<text x="90.1" y="181.4">17</text>
<text x="140.7" y="181" transform="rotate(-90 140.7 181)">2</text>
<text x="82.3" y="186.1" transform="rotate(-90 82.3 186.1)">9</text>
</g>
<g font-size="1.8" fill="#725600">
<text x="194.3" y="101.4">File:</text>
<text x="199.5" y="101.4">top-leds.kicad_sch</text>
</g>
<text font-size=".5" fill="#840000" x="26.5" y="102.4">Mounting</text>
</svg>
